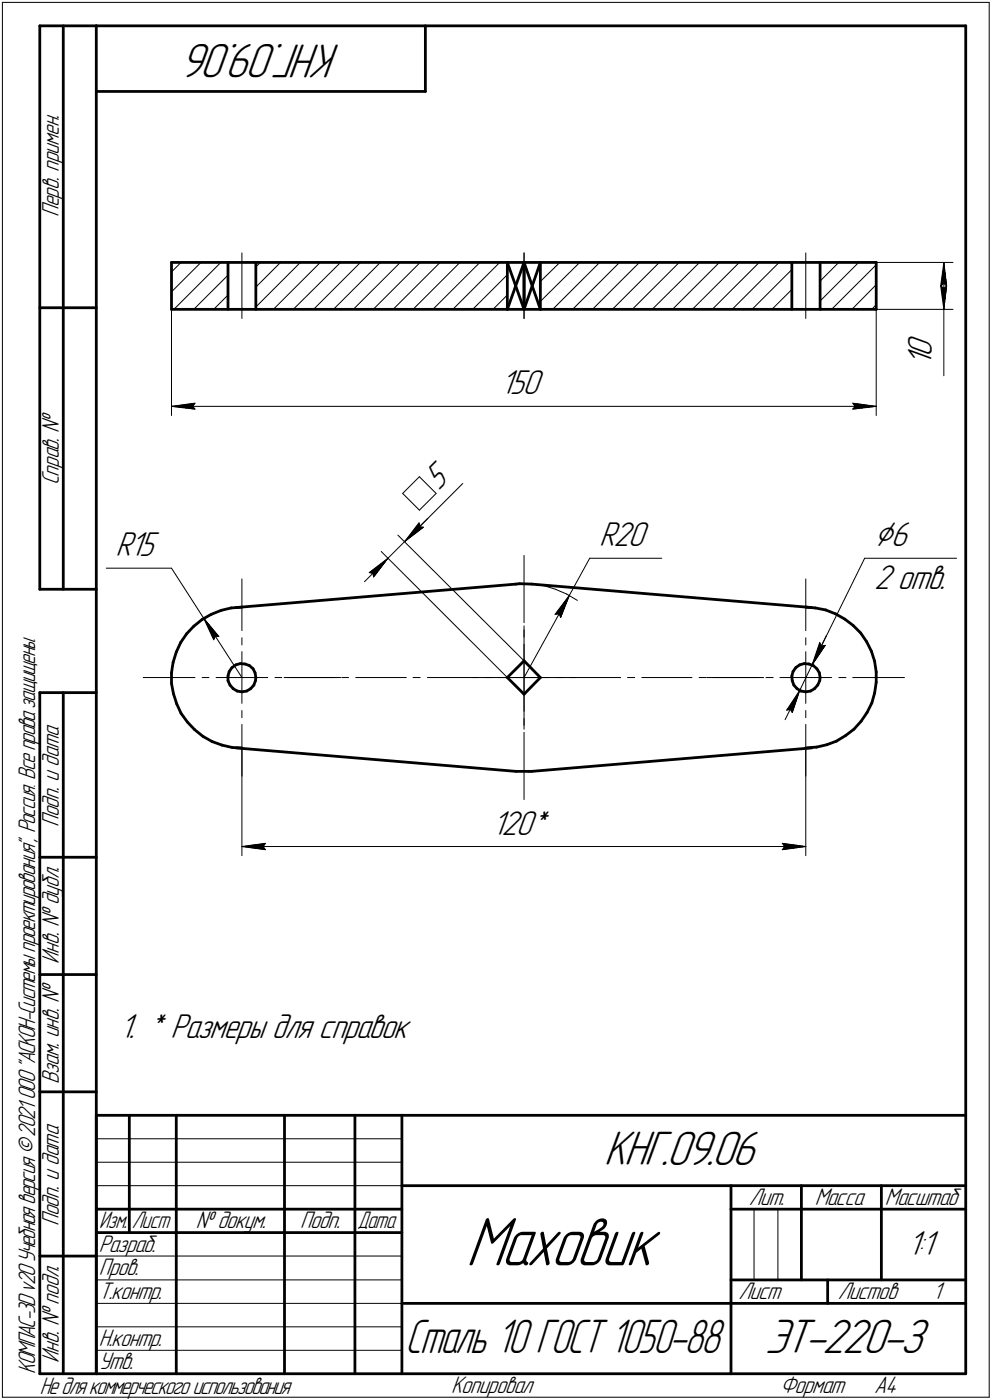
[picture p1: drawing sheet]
<svg xmlns="http://www.w3.org/2000/svg" width="211mm" height="298mm" viewBox="0 0 211 298" stroke-linecap="round" stroke-linejoin="round" font-family="sans-serif">
<g fill="none" stroke="#000" stroke-width=".59">
<path d="M8.5 5.5v120zM8.5 5.5h12zM13.5 5.5v120zM20.5 5.5v287zM20.5 5.5h185zM20.5 19.5h70zM90.5 5.5v14zM205.5 5.5v287zM36.5 55.9h149.9zM36.5 55.9v10zM48.5 55.9v10zM54.4 55.9v10z"/>
<path d="M107.9 55.9l3.6 10zM107.9 55.9v10zM111.5 55.9l-3.6 10zM111.5 55.9v10zM111.5 55.9l3.5 10zM115 55.9l-3.5 10zM115 55.9v10zM168.5 55.9v10zM174.5 55.9v10zM186.4 55.9v10zM8.5 65.5h12zM36.5 65.9h149.9z"/>
<path d="M8.5 125.5h12zM37.5 138.9l-.7 2.2zM38.4 136.8l-.9 2.1zM39.7 135l-1.3 1.8zM41.2 133.3l1.8-1.4zM41.2 133.3l-1.5 1.7zM43 131.9l2-1.1zM45 130.8l2.1-.8zM47.1 130l2.1-.5zM49.2 129.5l2.3-.2zM50.2 129.4l59.6-5zM109.8 124.4l.8-.1z"/>
<path d="M110.6 124.3l2.5 .1zM113.1 124.4l59.6 5zM171.4 129.3l2.1 .2zM173.5 129.5l2.2 .4zM175.7 129.9l2.1 .8zM177.8 130.7l1.9 1.1zM179.7 131.8l1.8 1.4zM181.5 133.2l1.6 1.6zM183.1 134.8l1.3 1.9zM184.4 136.7l1 2zM185.4 138.7l.7 2.1zM8.5 147.5v145z"/>
<path d="M8.5 147.5h12zM13.5 147.5v145zM36.5 143.3v2.2zM36.5 145.5l.4 2.2zM36.8 141.1l-.3 2.2zM36.9 147.7l.7 2.2zM37.6 149.9l.9 2zM38.5 151.9l1.4 1.9zM39.9 153.8l1.5 1.6zM41.4 155.4l1.8 1.4zM43.2 156.8l1.9 1.1zM45.1 157.9l2.1 .8z"/>
<path d="M47.2 158.7l2.2 .5zM48.5 143.9v1zM48.5 144.9l.4 1zM48.8 143l-.3 .9zM48.9 145.9l.7 .7zM49.4 142.2l.8-.6zM49.4 142.2l-.6 .8zM49.4 159.2l2.1 .1zM49.6 146.6l.9 .6zM50.2 141.6l.9-.3zM50.2 159.3l59.6 5zM50.5 147.2l1 .1z"/>
<path d="M51.1 141.3l1.1 .1zM51.5 147.3l1-.1zM52.2 141.4l.9 .3zM52.5 147.2l.8-.6zM53.1 141.7l.7 .7zM53.8 142.4l.5 .9zM54 145.9l-.7 .7zM54.3 143.3l.1 1zM54.4 144.9l-.4 1zM54.4 144.3v.6zM107.9 144.3l3.6 3.5zM111.5 140.7l-3.6 3.6z"/>
<path d="M111.5 140.7l3.5 3.6zM115 144.3l-3.5 3.5zM168.5 143.9l.1 1zM168.6 144.9l.3 1zM168.7 143l-.2 .9zM168.9 145.9l.7 .7zM169.3 142.2l.9-.6zM169.3 142.2l-.6 .8zM169.6 146.6l.8 .6zM170.2 141.6l.9-.3zM170.4 147.2l1 .1zM171.1 141.3l1 .1z"/>
<path d="M171.4 147.3l1.1-.1zM171.4 159.3l2.3-.2zM172.1 141.4l1 .3zM172.5 147.2l.8-.6zM173.1 141.7l.7 .7zM173.7 159.1l2.2-.5zM173.8 142.4l.5 .9zM174 145.9l-.7 .7zM174.3 143.3l.2 1zM174.4 144.9l-.4 1zM174.5 144.3l-.1 .6zM175.9 158.6l2.1-.8z"/>
<path d="M178 157.8l1.9-1.2zM179.9 156.6l1.8-1.3zM183.2 153.6l-1.5 1.7zM184.5 151.7l-1.3 1.9zM185.5 149.7l-1 2zM186.1 147.6l-.6 2.1zM186.1 140.8l.3 2.3zM186.4 145.3l-.3 2.3zM186.4 143.1v2.2zM109.8 164.3h2.6zM112.4 164.3h.7zM113.1 164.3l59.6-5z"/>
<path d="M8.5 182.5h12zM8.5 207.5h12zM8.5 232.5h12zM20.5 237.5h185zM20.5 237.5v55zM27.5 237.5v25zM37.5 237.5v55zM60.5 237.5v55zM75.5 237.5v55zM85.5 237.5v55zM20.5 257.5h65zM85.5 252.5h120z"/>
<path d="M155.5 252.5v40zM155.5 257.5h15zM170.5 252.5v20zM170.5 257.5h35zM187.5 252.5v20zM8.5 267.5h12zM20.5 262.5h65zM85.5 277.5h70zM155.5 277.5h50zM155.5 272.5h50zM176.1 272.5v5zM8.5 292.5h12z"/>
<path d="M20.5 292.5h185z"/>
</g>
<g fill="none" stroke="#000" stroke-width=".21">
<path d="M.5 .5v297zM.5 .5h210zM210.5 .5v297zM36.5 57.9l2-2zM48.5 58.6l-7.3 7.3zM51.5 53.8v14zM54.4 56.8l1.1-.9zM111.5 53.8v14zM115 59.9l4.1-4zM168.5 57.4l-8.5 8.5zM171.4 53.8v14zM174.5 59.9l4-4z"/>
<path d="M186.4 55.9h16.4zM200.8 55.9l.6 5zM200.8 55.9l-.6 5zM200.8 55.9v10zM36.5 65.9v22.6zM36.5 62.1l6.3-6.2zM37 65.9l10-10zM45.5 65.9l3-3.1zM54.4 65.4l9.5-9.5zM54.4 61.1l5.3-5.2zM58.2 65.9l10-10zM62.4 65.9l10.1-10z"/>
<path d="M66.7 65.9l10-10zM71 65.9l9.9-10zM75.2 65.9l10-10zM79.4 65.9l10-10zM83.7 65.9l9.9-10zM87.9 65.9l10-10zM92.1 65.9l10-10zM96.4 65.9l9.9-10zM100.6 65.9l7.3-7.4zM104.9 65.9l3-3.1zM115 64.2l8.4-8.3zM117.6 65.9l10-10z"/>
<path d="M121.8 65.9l10-10zM126.1 65.9l10-10zM130.3 65.9l10-10zM134.5 65.9l10-10zM138.8 65.9l10-10zM143.1 65.9l10-10zM147.3 65.9l10-10zM151.6 65.9l9.9-10zM155.8 65.9l10-10zM164.3 65.9l4.2-4.3zM174.5 64.1l8.2-8.2zM177 65.9l9.4-9.5z"/>
<path d="M186.4 65.9v22.6zM186.4 65.9h16.4zM186.4 64.9l-.9 1zM186.4 60.6l-5.1 5.3zM200.2 60.9l.6 5zM200.2 60.9l.6 .5zM200.2 60.9l.6-.5zM200.8 61.4l.6-.5zM200.8 60.4l.6 .5zM200.8 65.9v14.1zM201.4 60.9l-.6 5zM36.5 86.5l5-.6z"/>
<path d="M36.5 86.5l5 .6zM36.5 86.5h149.9zM41 86.5l.5 .6zM41.5 85.9l-.5 .6zM181.4 87.1l5-.6zM181.4 85.9l.5 .6zM181.4 85.9l5 .6zM181.9 86.5l-.5 .6zM81.1 117.4l26.8 26.9zM82.5 118.9l-3 4zM82.5 118.9l-4.9 5zM82.5 118.9l3.6-3.6z"/>
<path d="M84.7 114l26.8 26.7zM85.7 105.1l3.5 3.5zM85.7 105.1l3.5-3.6zM86.1 115.3l4-3zM86.1 115.3l4.9-4.9zM86.1 115.3l3.5-3.5zM89.2 111.3v.9zM89.2 111.3l-3.1 4zM89.2 101.5l3.6 3.6zM89.2 112.2l.9 .1zM89.6 111.8l8.9-8.8zM92.8 105.1l-3.6 3.5z"/>
<path d="M111.5 118.3v14.3zM125.5 118.9l-4.3 7.8zM125.5 118.9h15.3zM184 118.9l-11.2 22.7zM184 118.9h19.5zM22.6 121h13.9zM36.5 121l6.8 10.7zM43.3 131.7l3.3 3.9zM43.3 131.7l2.2 4.5zM43.3 131.7l8.2 12.6zM45.8 135.5l.8 .1zM45.8 135.5l-.3 .7z"/>
<path d="M51.5 123.3v11zM51.5 135.8v1.5zM51.5 138.8v5.5zM78.6 121.9l3.9-3zM78.6 121.9l.7 .2zM79.3 122.1l.2 .8zM111.5 134.1v1.5zM111.5 137.2v7.1zM111.5 133.3v11zM113.1 124.4l2.6 .3zM115.7 124.7l2.5 .8zM118.1 130.8l.9-.1z"/>
<path d="M118.2 125.5l2.4 1zM119 130.7l.3 .8zM120.6 126.5l2.3 1.3zM121.2 126.7l-1.9 4.8zM121.2 126.7l-3.1 4.1zM121.2 126.7l-9.7 17.6zM171.4 123.3v11zM171.4 135.8v1.5zM171.4 138.8v5.5zM174.4 136.8l.4 .8zM174.4 136.8l-1.6 4.8zM174.8 137.6l.8-.2z"/>
<path d="M175.6 137.4l-2.8 4.2zM175.9 135.3l-3.1 6.3zM30.5 144.3h11zM43 144.3h1.4zM46 144.3h5.5zM51.5 144.3h5.5zM51.5 154.3v11zM51.5 151.3v1.5zM51.5 144.3v5.5zM51.5 159.3v22.9zM58.5 144.3h1.4zM60.5 144.3h10.7z"/>
<path d="M61.5 144.3h11zM72.7 144.3h1.5zM75.7 144.3h10.7zM87.9 144.3h1.5zM90.9 144.3h10.7zM100.5 144.3h11zM103.1 144.3h1.5zM106.1 144.3h5.4zM111.5 144.3h5.3zM111.5 156v14.3zM111.5 153v1.4zM111.5 144.3v7.2z"/>
<path d="M111.5 144.3h11zM111.5 144.3v11zM118.4 144.3h1.4zM121.3 144.3h10.8zM133.5 144.3h1.5zM136.6 144.3h10.6zM148.8 144.3h1.5zM150.5 144.3h11zM151.7 144.3h10.8zM163 144.3h1.5zM165.9 144.3h5.5zM167.4 151.2l.7-.2z"/>
<path d="M168.1 151l.5 .7zM170.2 147l-2.8 4.2zM170.2 147l-1.6 4.7zM170.2 147l-3.2 6.2zM171.4 144.3h5.6zM171.4 154.3v11zM171.4 151.3v1.5zM171.4 144.3v5.5zM171.4 159.3v22.9zM172.8 141.6l-2.6 5.4zM178.5 144.3h1.5zM181.4 144.3h11z"/>
<path d="M56.5 179.6l-.5 .7zM166.5 179.6l.5 .7zM166.5 179.6l4.9 .7zM51.5 180.3l5-.7zM51.5 180.3l5 .6zM51.5 180.3h119.9zM56 180.3l.5 .6zM166.5 180.9l4.9-.6zM167 180.3l-.5 .6zM20.5 247.5h65zM20.5 252.5h65zM20.5 242.5h65z"/>
<path d="M160.4 257.5v15zM165.5 257.5v15zM20.5 267.5h65zM20.5 272.5h65zM20.5 277.5h65zM.5 297.5h210zM20.5 282.5h65zM20.5 287.5h65z"/>
</g>
<g fill="#000" stroke="#000" stroke-width=".21">
<path d="M200.7 57.1h.1zM200.7 57.2h.1zM200.7 57.3h.1zM200.7 57.4h.1zM200.7 57.5h.1zM200.7 57.6h.1zM200.7 57.7h.1zM200.7 57.7h.1zM200.6 57.8h.2zM200.6 57.9h.2zM200.6 58h.2zM200.6 58.1h.2zM200.6 58.2h.2zM200.6 58.3h.2zM200.6 58.3h.2zM200.5 58.4h.3zM200.5 58.5h.3zM200.5 58.6h.3zM200.5 58.7h.3zM200.5 58.8h.3zM200.5 58.8h.3zM200.5 58.9h.3zM200.4 59h.4zM200.4 59.1h.4zM200.4 59.2h.4zM200.4 59.3h.4zM200.4 59.4h.4zM200.4 59.4h.4zM200.4 59.5h.4zM200.4 59.6h.4zM200.3 59.7h.5zM200.3 59.8h.5zM200.3 59.9h.5zM200.3 59.9h.5zM200.3 60h.5zM200.3 60.1h.5zM200.3 60.2h.5zM200.2 60.3h.6zM200.2 60.4h.6zM200.2 60.5h.5zM200.2 60.5h.5zM200.2 60.6h.3zM200.2 60.7h.2z"/>
<path d="M200.8 56.6h.2zM200.8 56.7h.2zM200.8 56.8h.2zM200.8 56.9h.2zM200.8 57h.2zM200.8 57.1h.2zM200.8 57.1h.2zM200.8 57.2h.2zM200.8 57.3h.3zM200.8 57.4h.3zM200.8 57.5h.3zM200.8 57.6h.3zM200.8 57.7h.3zM200.8 57.7h.3zM200.8 57.8h.3zM200.8 57.9h.3zM200.8 58h.3zM200.8 58.1h.4zM200.8 58.2h.4zM200.8 58.3h.4zM200.8 58.3h.4zM200.8 58.4h.4zM200.8 58.5h.4zM200.8 58.6h.4zM200.8 58.7h.4zM200.8 58.8h.5zM200.8 58.8h.5zM200.8 58.9h.5zM200.8 59h.5zM200.8 59.1h.5zM200.8 59.2h.5zM200.8 59.3h.5zM200.8 59.4h.5zM200.8 59.4h.5zM200.8 59.5h.5zM200.8 59.6h.5zM200.8 59.7h.5zM200.8 59.8h.5zM200.8 59.9h.5zM200.8 59.9h.5zM200.8 60h.5zM200.8 60.1h.5zM200.8 60.2h.6zM200.8 60.3h.6zM200.8 60.4h.6zM201 60.5h.4zM201.1 60.5h.3zM201.2 60.6h.2zM201.3 60.7h.1z"/>
<path d="M200.2 61h.2zM200.2 61.1h.3zM200.2 61.2h.5zM200.2 61.3h.5zM200.2 61.4h.6zM200.2 61.5h.6zM200.3 61.6h.5zM200.3 61.6h.5zM200.3 61.7h.5zM200.3 61.8h.5zM200.3 61.9h.5zM200.3 62h.5zM200.3 62.1h.5zM200.4 62.1h.4zM200.4 62.2h.4zM200.4 62.3h.4zM200.4 62.4h.4zM200.4 62.5h.4zM200.4 62.6h.4zM200.4 62.7h.4zM200.4 62.7h.4zM200.5 62.8h.3zM200.5 62.9h.3zM200.5 63h.3zM200.5 63.1h.3zM200.5 63.2h.3zM200.5 63.2h.3zM200.5 63.3h.3zM200.6 63.4h.2zM200.6 63.5h.2zM200.6 63.6h.2zM200.6 63.7h.2zM200.6 63.8h.2zM200.6 63.8h.2zM200.6 63.9h.2zM200.7 64h.1zM200.7 64.1h.1zM200.7 64.2h.1zM200.7 64.3h.1zM200.7 64.3h.1zM200.7 64.4h.1zM200.7 64.5h.1zM200.7 64.6h.1z"/>
<path d="M201.3 61h.1zM201.2 61.1h.2zM201.1 61.2h.3zM201 61.3h.4zM200.8 61.4h.6zM200.8 61.5h.6zM200.8 61.6h.6zM200.8 61.6h.5zM200.8 61.7h.5zM200.8 61.8h.5zM200.8 61.9h.5zM200.8 62h.5zM200.8 62.1h.5zM200.8 62.1h.5zM200.8 62.2h.5zM200.8 62.3h.5zM200.8 62.4h.5zM200.8 62.5h.5zM200.8 62.6h.5zM200.8 62.7h.5zM200.8 62.7h.5zM200.8 62.8h.5zM200.8 62.9h.5zM200.8 63h.5zM200.8 63.1h.4zM200.8 63.2h.4zM200.8 63.2h.4zM200.8 63.3h.4zM200.8 63.4h.4zM200.8 63.5h.4zM200.8 63.6h.4zM200.8 63.7h.4zM200.8 63.8h.3zM200.8 63.8h.3zM200.8 63.9h.3zM200.8 64h.3zM200.8 64.1h.3zM200.8 64.2h.3zM200.8 64.3h.3zM200.8 64.3h.3zM200.8 64.4h.3zM200.8 64.5h.2zM200.8 64.6h.2zM200.8 64.7h.2zM200.8 64.8h.2zM200.8 64.9h.2zM200.8 64.9h.2zM200.8 65h.2zM200.8 65.1h.2z"/>
<path d="M36.5 86.5h4.5zM37.3 86.6h3.8zM37.9 86.7h3.2zM38.7 86.8h2.5zM39.4 86.9h1.9zM40.1 87h1.3zM40.8 87h.7z"/>
<path d="M40.9 85.9h.6zM40.3 86h1.1zM39.6 86.1h1.7zM39 86.2h2.2zM38.4 86.3h2.8zM37.8 86.4h3.3zM37.2 86.4h3.9z"/>
<path d="M181.5 85.9h.6zM181.6 86h1.1zM181.7 86.1h1.7zM181.7 86.2h2.3zM181.8 86.3h2.8zM181.9 86.4h3.4zM181.9 86.4h3.9z"/>
<path d="M181.9 86.5h4.5zM181.9 86.6h3.9zM181.9 86.7h3.2zM181.8 86.8h2.5zM181.7 86.9h1.9zM181.6 87h1.3zM181.5 87h.7z"/>
<path d="M81.8 119.5h.2zM81.7 119.5h.2zM81.6 119.6h.2zM81.4 119.7h.3zM81.4 119.8h.2zM81.3 119.9h.2zM81.2 120h.2zM81 120.1h.4zM80.9 120.1h.4zM80.9 120.2h.3zM80.7 120.3h.4zM80.6 120.4h.4zM80.5 120.5h.4zM80.3 120.6h.6zM80.3 120.6h.5zM80.2 120.7h.5zM80 120.8h.6zM79.9 120.9h.6zM79.8 121h.6zM79.8 121.1h.5zM79.6 121.2h.7zM79.5 121.2h.7zM79.4 121.3h.7zM79.2 121.4h.8zM79.2 121.5h.7zM79.1 121.6h.7zM78.9 121.7h.9zM78.8 121.8h.9zM78.7 121.8h.9zM78.6 121.9h.9zM79 122h.4z"/>
<path d="M82.1 119.3h.2zM82 119.4h.2zM82 119.5h.1zM81.9 119.5h.1zM81.8 119.6h.2zM81.7 119.7h.3zM81.6 119.8h.3zM81.5 119.9h.3zM81.4 120h.4zM81.4 120.1h.3zM81.3 120.1h.3zM81.2 120.2h.3zM81.1 120.3h.3zM81 120.4h.4zM80.9 120.5h.5zM80.9 120.6h.4zM80.8 120.6h.4zM80.7 120.7h.5zM80.6 120.8h.5zM80.5 120.9h.5zM80.4 121h.5zM80.3 121.1h.6zM80.3 121.2h.6zM80.2 121.2h.6zM80.1 121.3h.6zM80 121.4h.7zM79.9 121.5h.7zM79.8 121.6h.7zM79.8 121.7h.6zM79.7 121.8h.6zM79.6 121.8h.7zM79.5 121.9h.8zM79.4 122h.8zM79.3 122.1h.8zM79.4 122.2h.7zM79.4 122.3h.6zM79.4 122.3h.5zM79.4 122.4h.4zM79.5 122.5h.3zM79.5 122.6h.3zM79.5 122.7h.2z"/>
<path d="M89.2 112.3h.9zM89.1 112.4h.9zM89 112.4h.9zM88.9 112.5h.9zM88.8 112.6h.9zM88.7 112.7h.9zM88.6 112.8h.9zM88.6 112.9h.7zM88.5 112.9h.7zM88.4 113h.8zM88.3 113.1h.7zM88.2 113.2h.7zM88.1 113.3h.7zM88.1 113.4h.6zM88 113.5h.6zM87.9 113.5h.6zM87.8 113.6h.6zM87.7 113.7h.5zM87.6 113.8h.5zM87.5 113.9h.6zM87.5 114h.4zM87.4 114h.4zM87.3 114.1h.4zM87.2 114.2h.3zM87.1 114.3h.4zM87 114.4h.4zM87 114.5h.3zM86.9 114.6h.2zM86.8 114.6h.2zM86.7 114.7h.3zM86.6 114.8h.2zM86.5 114.9h.2zM86.4 115h.2z"/>
<path d="M89.1 111.5h.1zM89 111.6h.2zM88.9 111.7h.3zM88.9 111.8h.3zM88.8 111.8h.4zM88.7 111.9h.5zM88.6 112h.6zM88.6 112.1h.6zM88.6 112.2h.6zM88.5 112.3h.7zM88.4 112.4h.7zM88.4 112.4h.6zM88.3 112.5h.6zM88.2 112.6h.6zM88.1 112.7h.6zM88.1 112.8h.5zM88.1 112.9h.5zM88 112.9h.5zM87.9 113h.5zM87.8 113.1h.5zM87.8 113.2h.4zM87.7 113.3h.4zM87.6 113.4h.5zM87.5 113.5h.5zM87.5 113.5h.4zM87.5 113.6h.3zM87.4 113.7h.3zM87.3 113.8h.3zM87.3 113.9h.2zM87.2 114h.3zM87.1 114h.3zM87 114.1h.3zM87 114.2h.2zM87 114.3h.1zM86.9 114.4h.1zM86.8 114.5h.2zM86.7 114.6h.2z"/>
<path d="M43.7 132.3h.2zM43.8 132.5h.1zM43.9 132.6h.1zM43.9 132.7h.1zM43.9 132.8h.2zM43.9 132.8h.3zM43.9 132.9h.3zM44 133h.3zM44 133.1h.3zM44.1 133.2h.3zM44.1 133.3h.3zM44.2 133.3h.2zM44.2 133.4h.3zM44.3 133.5h.3zM44.3 133.6h.3zM44.4 133.7h.3zM44.4 133.8h.4zM44.4 133.9h.4zM44.4 133.9h.5zM44.4 134h.6zM44.5 134.1h.5zM44.5 134.2h.5zM44.6 134.3h.4zM44.6 134.4h.5zM44.7 134.5h.5zM44.7 134.5h.5zM44.8 134.6h.5zM44.8 134.7h.6zM44.9 134.8h.5zM44.9 134.9h.6zM45 135h.6zM45 135h.6zM45 135.1h.6zM45 135.2h.7zM45 135.3h.7zM45.1 135.4h.7zM45.1 135.5h.7zM45.2 135.6h.6zM45.2 135.6h.6zM45.3 135.7h.4zM45.3 135.8h.4zM45.4 135.9h.2zM45.4 136h.2z"/>
<path d="M43.9 132.4h.1zM43.9 132.5h.2zM44 132.6h.2zM44 132.7h.2zM44.1 132.8h.2zM44.2 132.8h.2zM44.2 132.9h.2zM44.3 133h.2zM44.3 133.1h.3zM44.4 133.2h.2zM44.4 133.3h.3zM44.4 133.3h.4zM44.5 133.4h.4zM44.6 133.5h.4zM44.6 133.6h.4zM44.7 133.7h.3zM44.8 133.8h.3zM44.8 133.9h.4zM44.9 133.9h.4zM45 134h.4zM45 134.1h.4zM45 134.2h.5zM45 134.3h.6zM45.1 134.4h.5zM45.2 134.5h.5zM45.2 134.5h.6zM45.3 134.6h.5zM45.4 134.7h.5zM45.4 134.8h.6zM45.5 134.9h.6zM45.6 135h.5zM45.6 135h.6zM45.6 135.1h.6zM45.7 135.2h.6zM45.7 135.3h.7zM45.8 135.4h.7zM45.8 135.5h.8z"/>
<path d="M120.7 127.3h.2zM120.6 127.4h.2zM120.6 127.5h.2zM120.6 127.6h.1zM120.5 127.7h.1zM120.4 127.8h.2zM120.4 127.8h.2zM120.3 127.9h.3zM120.2 128h.3zM120.1 128.1h.4zM120.1 128.2h.3zM120.1 128.3h.3zM120 128.4h.3zM119.9 128.4h.3zM119.9 128.5h.3zM119.8 128.6h.3zM119.7 128.7h.4zM119.6 128.8h.5zM119.6 128.9h.5zM119.5 128.9h.5zM119.5 129h.5zM119.4 129.1h.5zM119.4 129.2h.4zM119.3 129.3h.5zM119.2 129.4h.5zM119.1 129.5h.6zM119.1 129.5h.5zM119 129.6h.6zM119 129.7h.5zM118.9 129.8h.6zM118.9 129.9h.6zM118.8 130h.6zM118.7 130h.7zM118.6 130.1h.7zM118.6 130.2h.7zM118.5 130.3h.7zM118.4 130.4h.8zM118.4 130.5h.7zM118.4 130.6h.7zM118.3 130.6h.7zM118.2 130.7h.8z"/>
<path d="M120.7 127.6h.2zM120.6 127.7h.2zM120.6 127.8h.2zM120.6 127.8h.1zM120.6 127.9h.1zM120.5 128h.2zM120.5 128.1h.1zM120.4 128.2h.2zM120.4 128.3h.2zM120.3 128.4h.3zM120.2 128.4h.4zM120.2 128.5h.3zM120.1 128.6h.4zM120.1 128.7h.3zM120.1 128.8h.3zM120.1 128.9h.3zM120 128.9h.3zM120 129h.3zM119.9 129.1h.3zM119.8 129.2h.4zM119.8 129.3h.4zM119.7 129.4h.4zM119.7 129.5h.4zM119.6 129.5h.5zM119.6 129.6h.5zM119.5 129.7h.6zM119.5 129.8h.5zM119.5 129.9h.5zM119.4 130h.6zM119.4 130h.5zM119.3 130.1h.6zM119.3 130.2h.5zM119.2 130.3h.6zM119.2 130.4h.6zM119.1 130.5h.6zM119.1 130.6h.6zM119 130.6h.6zM119 130.7h.6zM119 130.8h.6zM119 130.9h.5zM119.1 131h.4zM119.1 131.1h.4zM119.2 131.1h.3zM119.2 131.2h.3z"/>
<path d="M174.3 137.1h.3zM174.3 137.2h.3zM174.3 137.2h.4zM174.2 137.3h.5zM174.2 137.4h.6zM174.2 137.5h.6zM174.2 137.6h.6zM174.2 137.7h.6zM174.2 137.8h.6zM174.1 137.8h.6zM174.1 137.9h.6zM174.1 138h.5zM174 138.1h.6zM174 138.2h.5zM174 138.3h.5zM173.9 138.3h.5zM173.9 138.4h.5zM173.9 138.5h.4zM173.8 138.6h.5zM173.8 138.7h.4zM173.8 138.8h.4zM173.7 138.9h.5zM173.7 138.9h.5zM173.7 139h.4zM173.7 139.1h.4zM173.7 139.2h.3zM173.7 139.3h.3zM173.6 139.4h.3zM173.6 139.4h.3zM173.6 139.5h.2zM173.5 139.6h.3zM173.5 139.7h.2zM173.5 139.8h.2zM173.4 139.9h.3zM173.4 140h.3zM173.4 140h.2zM173.3 140.1h.3zM173.3 140.2h.2zM173.3 140.3h.2zM173.2 140.4h.2zM173.2 140.5h.2zM173.1 140.6h.2z"/>
<path d="M175.2 137.5h.4zM174.8 137.6h.7zM174.8 137.7h.6zM174.8 137.8h.6zM174.7 137.8h.6zM174.7 137.9h.6zM174.6 138h.7zM174.6 138.1h.6zM174.5 138.2h.6zM174.5 138.3h.6zM174.4 138.3h.6zM174.4 138.4h.5zM174.3 138.5h.6zM174.3 138.6h.5zM174.2 138.7h.6zM174.2 138.8h.6zM174.2 138.9h.5zM174.2 138.9h.4zM174.1 139h.5zM174.1 139.1h.4zM174 139.2h.4zM174 139.3h.4zM173.9 139.4h.4zM173.9 139.4h.3zM173.8 139.5h.4zM173.8 139.6h.4zM173.7 139.7h.4zM173.7 139.8h.4zM173.7 139.9h.3zM173.7 140h.2zM173.6 140h.3zM173.6 140.1h.2zM173.5 140.2h.2zM173.5 140.3h.2zM173.4 140.4h.3zM173.4 140.5h.2zM173.3 140.5h.3zM173.3 140.6h.2zM173.2 140.7h.2zM173.2 140.8h.2zM173.1 140.9h.2zM173.1 141.1h.1z"/>
<path d="M169.6 147.9h.2zM169.5 148.1h.2zM169.4 148.2h.2zM169.4 148.3h.2zM169.3 148.3h.2zM169.2 148.4h.3zM169.2 148.5h.2zM169.2 148.6h.2zM169.1 148.7h.2zM169.1 148.8h.2zM169 148.8h.2zM168.9 148.9h.3zM168.9 149h.3zM168.8 149.1h.4zM168.7 149.2h.4zM168.7 149.3h.4zM168.7 149.4h.3zM168.6 149.4h.4zM168.6 149.5h.3zM168.5 149.6h.4zM168.4 149.7h.4zM168.4 149.8h.4zM168.3 149.9h.4zM168.2 149.9h.5zM168.2 150h.5zM168.1 150.1h.6zM168.1 150.2h.5zM168.1 150.3h.5zM168 150.4h.5zM167.9 150.5h.6zM167.9 150.5h.5zM167.8 150.6h.6zM167.7 150.7h.6zM167.7 150.8h.6zM167.6 150.9h.6zM167.6 151h.6zM167.6 151h.5zM167.5 151.1h.3z"/>
<path d="M169.8 147.7h.2zM169.8 147.8h.1zM169.8 147.9h.1zM169.7 148h.1zM169.7 148.1h.1zM169.6 148.2h.2zM169.6 148.3h.2zM169.5 148.3h.3zM169.5 148.4h.3zM169.4 148.5h.3zM169.4 148.6h.3zM169.3 148.7h.4zM169.3 148.8h.3zM169.2 148.8h.4zM169.2 148.9h.4zM169.2 149h.3zM169.2 149.1h.3zM169.1 149.2h.4zM169.1 149.3h.3zM169 149.4h.4zM169 149.4h.4zM168.9 149.5h.4zM168.9 149.6h.4zM168.8 149.7h.5zM168.8 149.8h.4zM168.7 149.9h.5zM168.7 149.9h.5zM168.7 150h.5zM168.7 150.1h.5zM168.6 150.2h.6zM168.6 150.3h.5zM168.5 150.4h.6zM168.5 150.5h.6zM168.4 150.5h.6zM168.4 150.6h.6zM168.3 150.7h.7zM168.3 150.8h.6zM168.2 150.9h.7zM168.2 151h.7zM168.1 151h.7zM168.2 151.1h.6zM168.3 151.2h.5zM168.3 151.3h.4zM168.4 151.4h.3zM168.5 151.5h.2zM168.5 151.6h.2z"/>
<path d="M55.9 179.7h.6zM55.3 179.7h1.1zM54.6 179.8h1.7zM54 179.9h2.2zM53.4 180h2.8zM52.7 180.1h3.4zM52.2 180.2h3.8z"/>
<path d="M166.5 179.7h.6zM166.6 179.7h1.1zM166.7 179.8h1.7zM166.7 179.9h2.3zM166.8 180h2.8zM166.9 180.1h3.4zM167 180.2h3.9z"/>
<path d="M51.5 180.3h4.5zM52.2 180.3h3.8zM52.7 180.4h3.4zM53.4 180.5h2.8zM54 180.6h2.2zM54.6 180.7h1.7zM55.3 180.8h1.1zM55.9 180.8h.6z"/>
<path d="M167 180.3h4.4zM167 180.3h3.9zM166.9 180.4h3.4zM166.8 180.5h2.8zM166.7 180.6h2.3zM166.7 180.7h1.7zM166.6 180.8h1.1zM166.5 180.8h.6z"/>
</g>
<text font-size="15.6" x="99.1" y="269.4">Маховик</text>
<g font-size="10.9">
<text x="72.5" y="9.4" transform="rotate(-180 72.5 9.4)">КНГ.09.06</text>
<text x="128.5" y="248.1">КНГ.09.06</text>
<text x="162.7" y="288.1">ЭТ-220-З</text>
</g>
<text font-size="10.8" x="86.2" y="288.1">Сталь 10 ГОСТ 1050-88</text>
<text font-size="8.5" x="186" y="116.3">Ç6</text>
<g font-size="7.8">
<text x="198.3" y="78" transform="rotate(-90 198.3 78)">10</text>
<text x="106.5" y="84">150</text>
<text x="93.3" y="104.6" transform="rotate(-45 93.3 104.6)">5</text>
<text x="24.6" y="118.5">R15</text>
<text x="127.5" y="116.3">R20</text>
<text x="186" y="125.5">2 отв.</text>
<text x="104.7" y="177.7">120*</text>
<text x="25.5" y="221">1. * Размеры для справок</text>
<text x="193.1" y="267.2">1:1</text>
</g>
<g font-size="5.4">
<text x="12.6" y="46.3" transform="rotate(-90 12.6 46.3)">Перв. примен.</text>
<text x="12.6" y="103.4" transform="rotate(-90 12.6 103.4)">Справ. №</text>
<text x="12.6" y="176.1" transform="rotate(-90 12.6 176.1)">Подп. и дата</text>
<text x="12.6" y="205.2" transform="rotate(-90 12.6 205.2)">Инв. № дубл.</text>
<text x="7.5" y="227.7" transform="rotate(-90 7.5 227.7)">&quot;АСКОН-Системыпроектирования&quot;, Рос ия. Всеправазащищены.</text>
<text x="12.6" y="230.9" transform="rotate(-90 12.6 230.9)">Взам. инв. №</text>
<text x="159.3" y="256.6">Лит.</text>
<text x="173.4" y="256.6">Масса</text>
<text x="188.3" y="256.6">Масштаб</text>
<text x="12.6" y="261.1" transform="rotate(-90 12.6 261.1)">Подп. и дата</text>
<text x="41.6" y="261.6">№ докум.</text>
<text x="63.9" y="261.6">Подп.</text>
<text x="21" y="266.6">Разраб.</text>
<text x="21" y="271.6">Пров.</text>
<text x="21" y="276.6">Т.контр.</text>
<text x="157.1" y="276.6">Лист</text>
<text x="178.3" y="276.6">Листов</text>
<text x="198.5" y="276.6">1</text>
<text x="21" y="286.6">Н.контр.</text>
<text x="7.5" y="292.5" transform="rotate(-90 7.5 292.5)">КОМПАС-3Dv20Учебнаяверсия©2021 О</text>
<text x="12.6" y="290.2" transform="rotate(-90 12.6 290.2)">Инв. № подл.</text>
<text x="21" y="291.6">Утв.</text>
<text x="8.5" y="296.7">Недлякоммерческогоиспользования</text>
<text x="96" y="296.6">Копировал</text>
<text x="166" y="296.6">Формат</text>
<text x="186" y="296.6">A4</text>
</g>
<g font-size="5.3">
<text x="21.1" y="261.6">Изм.</text>
<text x="28.1" y="261.6">Лист</text>
<text x="76.1" y="261.6">Дата</text>
</g>
</svg>
